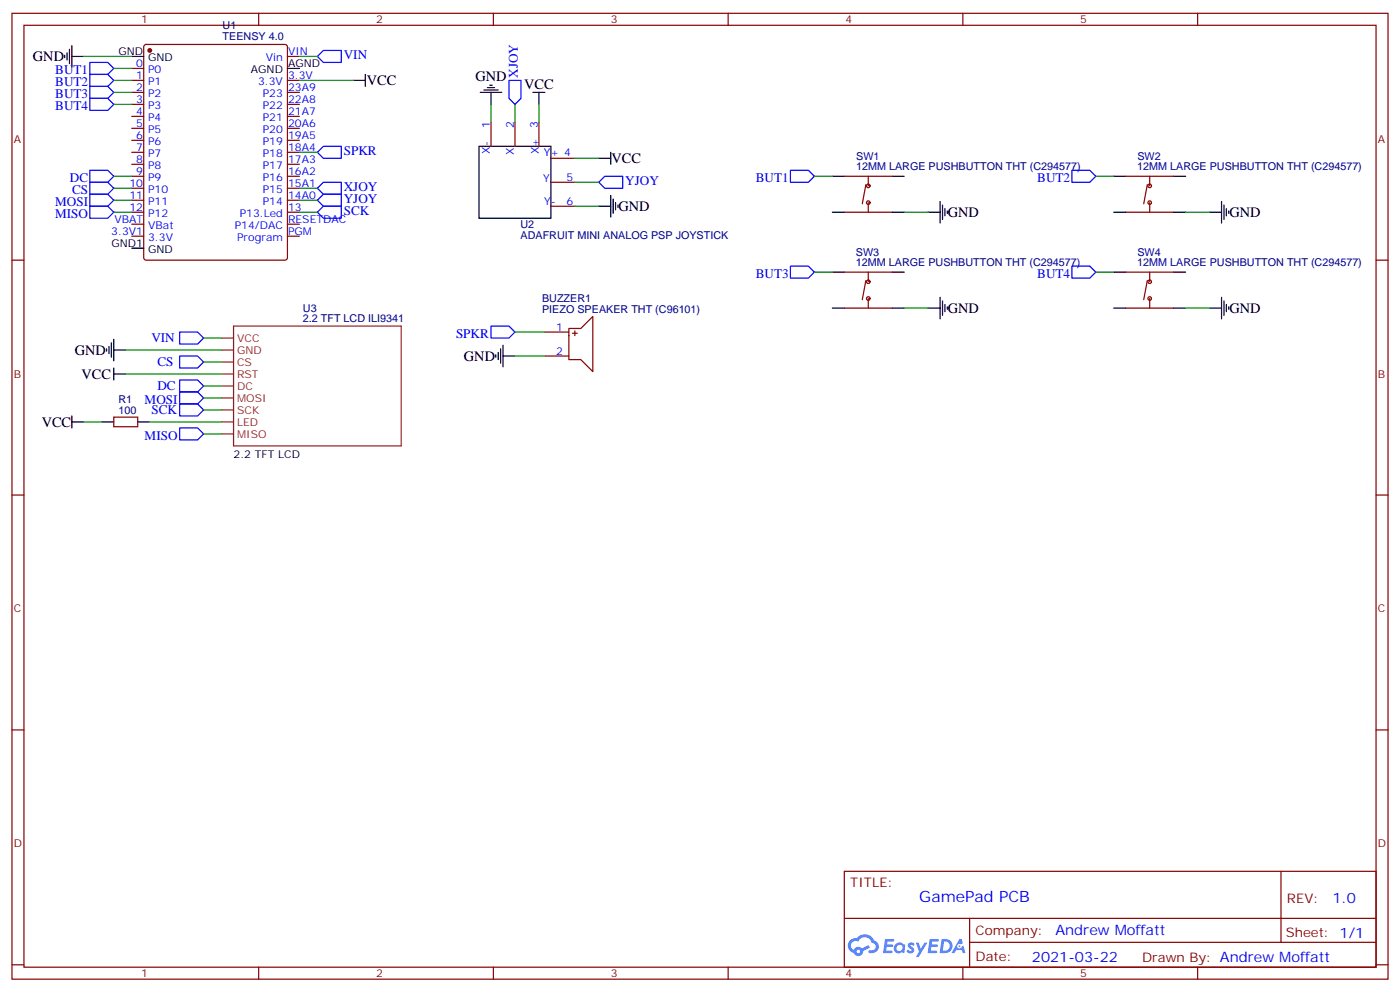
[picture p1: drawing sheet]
<svg xmlns="http://www.w3.org/2000/svg" width="412mm" height="292mm" viewBox="0 0 412 292" stroke-linecap="round" stroke-linejoin="round" font-family="sans-serif">
<g fill="none" stroke="#870000" stroke-width=".35">
<path d="M3.5 3.9h405.4v284.4h-405.4zM7.1 7.4h398.2v277.3h-398.2zM76.2 3.9v3.5M145.3 3.9v3.5M214.5 3.9v3.5M283.6 3.9v3.5M352.8 3.9v3.5M3.5 76.6h3.6M405.3 76.6h3.6M3.5 145.7h3.6M405.3 145.7h3.6M3.5 214.9h3.6"/>
<path d="M405.3 214.9h3.6M248.7 256.5h156.6v28.2h-156.6zM377.3 256.5v20.9M248.7 270.4h156.5M285.6 277.4h119.6M285.6 270.4v14.1M3.5 284h3.6M76.2 284.7v3.6M145.3 284.7v3.6M214.5 284.7v3.6M283.6 284.7v3.6M352.8 284.7v3.6"/>
<path d="M405.3 284h3.6"/>
</g>
<g fill="#5487ff">
<path d="M267.7 277.7a1.22 1.22 0 0 1 1.7 .2l-.4 .6a.47 .47 0 0 0-.3-.4 .47 .47 0 0 0-.5 .2l.1 .2a1.14 1.14 0 0 1 .8 1.8 1.14 1.14 0 0 1-1.9 0l-.2-.2 .5-.6 .7 .5a.29 .29 0 0 0 .3-.3 .29 .29 0 0 0-.2-.3 1.04 1.04 0 0 1-.6-1.7z"/>
<path d="M260.7 276.4h2.4l.3 .2-.2 .5-1.8 .1-.1 .8h1.5l.3 .4-.3 .4h-1.6l-.2 1.1h1.7l.2 .3-.2 .3-2.6 .1z"/>
<path d="M273.8 276.4h2.4l.3 .2-.1 .5-1.8 .1-.2 .8h1.6l.3 .4-.4 .4h-1.6l-.1 1.1h1.7l.2 .3-.2 .3-2.6 .1z"/>
<path d="M282.6 276.4h.7l.3 1.3-.6 .3a.69 .69 0 0 0-1 .3 .69 .69 0 0 0 .4 .9 .69 .69 0 0 0 .9-.6l.5-.2 .6 2.2h-.8l-.2-.9h-1.8l-.5 .9h-.8z"/>
<path d="M269.8 277.5h.8l.6 1.8 1.1-1.8h.9l-2.6 4.2h-.8l.9-1.5z"/>
<path d="M277.4 276.4l-.6 4.2h1.3a2.11 2.11 0 0 0 2.5-2.1 2.11 2.11 0 0 0-2.5-2.1zM278.1 277.2a1.39 1.39 0 0 1 1.7 1.4 1.39 1.39 0 0 1-1.8 1.3h-.3z"/>
<path d="M263.7 278.1a1.54 1.54 0 0 0-.1 2.1 1.54 1.54 0 0 0 2.2 .1l.6 .3 .3-2.3-.2-.3h-.4a1.49 1.49 0 0 0-2.4 .1zM264 279.1a.94 .94 0 0 1 1.8 0 .94 .94 0 0 1-1.8 0z"/>
<path d="M250.4 276.8a2.18 2.18 0 0 0 1.1 3.7 1.44 1.44 0 0 0 1.6 .9 1.44 1.44 0 0 0 1.2-1.4l2-1-.5-.8-1.9 1a1.47 1.47 0 0 0-2.4 .4 1.39 1.39 0 0 1-.7-1.9 1.39 1.39 0 0 1 2-.5 2.12 2.12 0 0 1 2.2-1.3 2.12 2.12 0 0 1 1.9 1.7 1.14 1.14 0 0 1 1.1 1.4 1.14 1.14 0 0 1-1.7 .7 .43 .43 0 0 0-.5 .4 .43 .43 0 0 0 .4 .5 1.98 1.98 0 0 0 2.5-1.2 1.98 1.98 0 0 0-1.2-2.6 3.1 3.1 0 0 0-5.3-.6l-.9 .1zM252.3 280.1a.55 .55 0 0 1 1.1 0 .55 .55 0 0 1-1.1 0z"/>
<circle cx="282.6" cy="278.5" r=".26"/>
</g>
<g fill="none" stroke="#870000" stroke-width=".35">
<path d="M42.6 13.3l.4-.2h41l.6 .4 .1 62.4-.5 .6-41.2 .1-.6-.5-.1-62.3zM84.7 16.6h3.5M38.8 20.1h3.5M38.8 23.7h3.5M38.8 27.2h3.5M38.8 30.7h3.5M38.8 34.3h3.5M38.8 37.8h3.5M84.7 23.7h3.5M84.7 27.2h3.5M84.7 30.7h3.5M84.7 34.3h3.5"/>
<path d="M84.7 37.8h3.5M144.6 36v7.1M151.7 36v7.1M158.7 36v7.1M38.8 41.3h3.5M38.8 44.8h3.5M38.8 48.4h3.5M38.8 51.9h3.5M38.8 55.4h3.5M38.8 58.9h3.5M84.7 41.3h3.5M84.7 44.8h3.5"/>
<path d="M84.7 48.4h3.5M84.7 51.9h3.5M84.7 55.4h3.5M84.7 58.9h3.5M162.3 46.6h7M162.3 53.7h7M248.7 51.9h14.1M255.1 54.4l-1.1 5.6M255.8 51.9v2.8M255.8 59.7v2.8M331.6 51.9h14.1M338 54.4l-1.1 5.6"/>
<path d="M338.7 51.9v2.8M338.7 59.7v2.8M38.8 62.5h3.5M38.8 66h3.5M38.8 69.5h3.5M84.7 62.5h3.5M84.7 66h3.5M84.7 69.5h3.5M162.3 60.7h7M248.7 62.5h14.1M331.6 62.5h14.1M160.5 97.8h7.1"/>
<path d="M167.6 96.7h3.5l3.5-3.5v16.2l-3.5-3.5h-3.5zM168.6 98.1h1.4M169.3 97.4v1.4M248.7 80.1h14.1M248.7 90.7h14.1M255.1 82.6l-1.1 5.6M255.8 80.1v2.8M255.8 87.9v2.8M331.6 80.1h14.1M331.6 90.7h14.1M338 82.6l-1.1 5.6M338.7 80.1v2.8"/>
<path d="M338.7 87.9v2.8M160.5 104.8h7.1M33.5 122.8h7.1v2.8h-7.1z"/>
<circle cx="255.8" cy="59.7" r=".53"/>
<circle cx="255.8" cy="54.7" r=".53"/>
<circle cx="338.7" cy="59.7" r=".53"/>
<circle cx="338.7" cy="54.7" r=".53"/>
<circle cx="255.8" cy="87.9" r=".53"/>
<circle cx="255.8" cy="82.9" r=".53"/>
<circle cx="338.7" cy="82.9" r=".53"/>
<circle cx="338.7" cy="87.9" r=".53"/>
</g>
<circle cx="44.1" cy="14.9" r=".53" fill="#870000" stroke="#870000" stroke-width=".35"/>
<g fill="none" stroke="#000" stroke-width=".35">
<path d="M19 16.3v.7M19.8 15.6v2.1M20.5 14.5v4.2M21.2 16.6h3.5M21.2 13.4v6.4M38.8 16.6h3.5M84.7 20.1h3.5M104.1 23.7h3.5M107.6 21.9v3.5M141.5 27.2h6.3M142.5 26.5h4.3M143.6 25.8h2.1"/>
<path d="M144.3 25.1h.7M144.6 27.2v3.5M157 27.2h3.5M158.7 27.2v3.5M141.1 43.1h21.2v21.1h-21.2zM176.4 46.6h3.5M179.9 44.8v3.6M179.9 57.5v6.4M180.6 58.6v4.2M181.3 59.7v2.1M245.2 51.9h3.5M262.8 51.9h3.5"/>
<path d="M276.9 59.3v6.4M328.1 51.9h3.5M345.7 51.9h3.5M359.8 59.3v6.4M38.8 73.1h3.5M176.4 60.7h3.5M182 60.4v.7M245.2 62.5h3.5M262.8 62.5h3.5M273.4 62.5h3.5M277.6 60.4v4.2M278.3 61.4v2.1"/>
<path d="M279 62.1v.7M328.1 62.5h3.5M345.7 62.5h3.5M356.3 62.5h3.5M360.5 60.4v4.2M361.2 61.4v2.1M361.9 62.1v.7M33.5 99.9v6.3M245.2 80.1h3.5M245.2 90.7h3.5M262.8 80.1h3.5M262.8 90.7h3.5"/>
<path d="M273.4 90.7h3.5M276.9 87.5v6.4M277.6 88.6v4.2M278.3 89.6v2.2M279 90.3v.8M328.1 80.1h3.5M328.1 90.7h3.5M345.7 80.1h3.5M345.7 90.7h3.5M356.3 90.7h3.5M359.8 87.5v6.4M360.5 88.6v4.2"/>
<path d="M361.2 89.6v2.2M361.9 90.3v.8M31.4 102.7v.7M32.1 102v2.1M32.8 100.9v4.3M33.5 103h3.5M33.5 108.3v3.6M33.5 110.1h3.5M146 104.5v.7M146.8 103.8v2.1M147.5 102.7v4.2M148.2 104.8h3.5"/>
<path d="M148.2 101.6v6.4M21.2 122.4v3.6M21.2 124.2h3.5M30 124.2h3.5M40.6 124.2h3.5"/>
</g>
<path d="M65.3 99.5h3.5M68.8 96h49.4v35.3h-49.4zM65.3 117.2h3.5M65.3 113.6h3.5M65.3 110.1h3.5M65.3 106.6h3.5M65.3 103h3.5M65.3 127.7h3.5M65.3 124.2h3.5M65.3 120.7h3.5" fill="none" stroke="#8c2424" stroke-width=".35"/>
<g fill="none" stroke="#008700" stroke-width=".35">
<path d="M24.7 16.6h14.1M88.2 16.6h5.3M33.5 23.7h5.3M33.5 20.1h5.3M33.5 27.2h5.3M33.5 30.7h5.3M88.2 23.7h15.9M144.6 30.7v5.3M151.7 30.7v5.3M158.7 30.7v5.3M33.5 51.9h5.3M33.5 55.4h5.3"/>
<path d="M33.5 58.9h5.3M88.2 55.4h5.3M88.2 58.9h5.3M88.2 44.8h5.3M169.3 46.6h7.1M169.3 53.7h7.1M239.9 51.9h5.3M322.8 51.9h5.3M33.5 62.5h5.3M88.2 62.5h5.3M169.3 60.7h7.1M266.3 62.5h7.1"/>
<path d="M349.2 62.5h7.1M60 99.5h5.3M151.7 97.8h8.8M239.9 80.1h5.3M266.3 90.7h7.1M322.8 80.1h5.3M349.2 90.7h7.1M37 103h28.3M37 110.1h28.3M60 106.6h5.3M60 113.6h5.3M60 117.2h5.3"/>
<path d="M151.7 104.8h8.8M24.7 124.2h5.3M44.1 124.2h21.2M60 120.7h5.3M60 127.7h5.3"/>
</g>
<g fill="none" stroke="#00f" stroke-width=".35">
<path d="M26.5 18.4h5.2l1.8 1.7-1.8 1.8h-5.2zM93.5 16.6l1.7-1.7h5.3v3.5h-5.3zM26.5 21.9h5.2l1.8 1.8-1.8 1.7h-5.2zM26.5 25.4h5.2l1.8 1.8-1.8 1.8h-5.2zM26.5 29h5.2l1.8 1.7-1.8 1.8h-5.2zM149.9 23.7h3.6v5.3l-1.8 1.7-1.8-1.7zM26.5 50.1h5.2l1.8 1.8-1.8 1.8h-5.2zM26.5 53.7h5.2l1.8 1.7-1.8 1.8h-5.2zM26.5 57.2h5.2l1.8 1.7-1.8 1.8h-5.2zM93.5 44.8l1.7-1.7h5.3v3.5h-5.3zM93.5 55.4l1.7-1.7h5.3v3.5h-5.3zM93.5 58.9l1.7-1.7h5.3v3.5h-5.3z"/>
<path d="M176.4 53.7l1.8-1.8h5.2v3.5h-5.2zM232.8 50.1h5.3l1.8 1.8-1.8 1.8h-5.3zM315.7 50.1h5.3l1.8 1.8-1.8 1.8h-5.3zM26.5 60.7h5.2l1.8 1.8-1.8 1.7h-5.2zM93.5 62.5l1.7-1.8h5.3v3.5h-5.3zM232.8 78.4h5.3l1.8 1.7-1.8 1.8h-5.3zM315.7 78.4h5.3l1.8 1.7-1.8 1.8h-5.3zM52.9 97.8h5.3l1.8 1.7-1.8 1.8h-5.3zM144.6 96h5.3l1.8 1.8-1.8 1.7h-5.3zM52.9 104.8h5.3l1.8 1.8-1.8 1.7h-5.3zM52.9 111.9h5.3l1.8 1.7-1.8 1.8h-5.3zM52.9 115.4h5.3l1.8 1.8-1.8 1.7h-5.3z"/>
<path d="M52.9 118.9h5.3l1.8 1.8-1.8 1.7h-5.3zM52.9 126h5.3l1.8 1.7-1.8 1.8h-5.3z"/>
</g>
<text font-size="4.6" fill="#00f" x="270.8" y="265.5">GamePad PCB</text>
<g font-size="4.2">
<text x="9.7" y="18.1">GND</text>
<text x="140.1" y="24">GND</text>
<text x="108.1" y="25.1">VCC</text>
<text x="154.4" y="26.1">VCC</text>
<text x="180.1" y="48">VCC</text>
<text x="182.2" y="62.1">GND</text>
<text x="279.2" y="63.9">GND</text>
<text x="362.1" y="63.9">GND</text>
<text x="279.2" y="92.1">GND</text>
<text x="362.1" y="92.1">GND</text>
<text x="22" y="104.5">GND</text>
<text x="136.7" y="106.2">GND</text>
<text x="24" y="111.5">VCC</text>
<text x="12.3" y="125.7">VCC</text>
</g>
<g font-size="4.2" fill="#00f">
<text x="392.5" y="265.8">1.0</text>
<text x="310.9" y="275.3">Andrew Moffatt</text>
<text x="304" y="283.1">2021-03-22</text>
</g>
<g font-size="3.9" fill="#00f">
<text x="101.3" y="17.5">VIN</text>
<text x="16.3" y="21.9">BUT1</text>
<text x="152.5" y="22.9" transform="rotate(-90 152.5 22.9)">XJOY</text>
<text x="16.3" y="25.4">BUT2</text>
<text x="16.3" y="29">BUT3</text>
<text x="16.3" y="32.5">BUT4</text>
<text x="101.3" y="45.7">SPKR</text>
<text x="20.6" y="53.7">DC</text>
<text x="222.6" y="53.7">BUT1</text>
<text x="305.5" y="53.7">BUT2</text>
<text x="21.2" y="57.2">CS</text>
<text x="101.3" y="56.3">XJOY</text>
<text x="101.3" y="59.8">YJOY</text>
<text x="184.2" y="54.5">YJOY</text>
<text x="16.3" y="60.7">MOSI</text>
<text x="16.3" y="64.2">MISO</text>
<text x="101.3" y="63.3">SCK</text>
<text x="222.6" y="81.9">BUT3</text>
<text x="305.5" y="81.9">BUT4</text>
<text x="44.6" y="100.8">VIN</text>
<text x="134.3" y="99.4">SPKR</text>
<text x="46.4" y="107.8">CS</text>
<text x="42.6" y="118.9">MOSI</text>
<text x="46.4" y="114.9">DC</text>
<text x="44.6" y="122">SCK</text>
<text x="42.6" y="129.4">MISO</text>
</g>
<g font-size="3.9" fill="#800">
<text x="250.5" y="261.1">TITLE:</text>
<text x="379.1" y="265.8">REV:</text>
<text x="287.4" y="275.3">Company:</text>
<text x="378.7" y="275.9">Sheet: 1/1</text>
<text x="287.4" y="283">Date:</text>
<text x="336.4" y="283.1">Drawn By: Andrew Moffatt</text>
</g>
<g font-size="3.2" fill="#800">
<text x="41.6" y="6.9">1</text>
<text x="110.8" y="6.9">2</text>
<text x="179.9" y="6.9">3</text>
<text x="249.1" y="6.9">4</text>
<text x="318.2" y="6.9">5</text>
<text x="4.1" y="42">A</text>
<text x="405.9" y="42">A</text>
<text x="4.1" y="111.2">B</text>
<text x="405.9" y="111.2">B</text>
<text x="4.1" y="180.3">C</text>
<text x="405.9" y="180.3">C</text>
<text x="4.1" y="249.4">D</text>
<text x="405.9" y="249.4">D</text>
<text x="41.6" y="287.7">1</text>
<text x="110.8" y="287.7">2</text>
<text x="179.9" y="287.7">3</text>
<text x="249.1" y="287.7">4</text>
<text x="318.2" y="287.7">5</text>
</g>
<g font-size="3.2" fill="#000080">
<text x="65.6" y="11.8">TEENSY 4.0</text>
<text x="65.6" y="8.6">U1</text>
<text x="252.2" y="47.1">SW1</text>
<text x="335" y="47.1">SW2</text>
<text x="252.2" y="50.1">12MM LARGE PUSHBUTTON THT (C294577)</text>
<text x="335" y="50.1">12MM LARGE PUSHBUTTON THT (C294577)</text>
<text x="153.3" y="70.5">ADAFRUIT MINI ANALOG PSP JOYSTICK</text>
<text x="153.3" y="67.3">U2</text>
<text x="252.1" y="75.3">SW3</text>
<text x="335" y="75.3">SW4</text>
<text x="252.1" y="78.4">12MM LARGE PUSHBUTTON THT (C294577)</text>
<text x="335" y="78.4">12MM LARGE PUSHBUTTON THT (C294577)</text>
<text x="159.7" y="88.9">BUZZER1</text>
<text x="89.2" y="94.9">2.2 TFT LCD ILI9341</text>
<text x="89.2" y="91.7">U3</text>
<text x="159.7" y="92.1">PIEZO SPEAKER THT (C96101)</text>
<text x="34.9" y="118.5">R1</text>
<text x="34.9" y="121.7">100</text>
</g>
<g font-size="3.2">
<text x="34.9" y="16.3">GND</text>
<text x="43.6" y="18">GND</text>
<text x="73.9" y="21.6">AGND</text>
<text x="84.8" y="19.8">AGND</text>
<text x="32.9" y="72.7">GND1</text>
<text x="43.6" y="74.5">GND</text>
<text x="68.8" y="134.8">2.2 TFT LCD</text>
</g>
<g font-size="3.2" fill="#00f">
<text x="84.8" y="16.3">VIN</text>
<text x="40.1" y="19.8">0</text>
<text x="40.1" y="23.3">1</text>
<text x="43.6" y="21.6">P0</text>
<text x="78.3" y="18">Vin</text>
<text x="84.8" y="23.3">3.3V</text>
<text x="40.1" y="26.8">2</text>
<text x="43.6" y="25.1">P1</text>
<text x="43.6" y="28.6">P2</text>
<text x="76" y="25.1">3.3V</text>
<text x="77.4" y="28.6">P23</text>
<text x="84.8" y="26.8">23A9</text>
<text x="40.1" y="30.4">3</text>
<text x="40.1" y="33.9">4</text>
<text x="43.6" y="32.1">P3</text>
<text x="43.6" y="35.7">P4</text>
<text x="77.4" y="35.7">P21</text>
<text x="77.4" y="32.1">P22</text>
<text x="84.8" y="33.9">21A7</text>
<text x="84.8" y="30.4">22A8</text>
<text x="40.1" y="37.4">5</text>
<text x="40.1" y="41">6</text>
<text x="43.6" y="39.2">P5</text>
<text x="77.4" y="39.2">P20</text>
<text x="84.8" y="41">19A5</text>
<text x="84.8" y="37.4">20A6</text>
<text x="144.3" y="37.8" transform="rotate(-90 144.3 37.8)">1</text>
<text x="151.3" y="37.8" transform="rotate(-90 151.3 37.8)">2</text>
<text x="158.4" y="37.8" transform="rotate(-90 158.4 37.8)">3</text>
<text x="40.1" y="44.5">7</text>
<text x="43.6" y="42.7">P6</text>
<text x="43.6" y="46.2">P7</text>
<text x="77.4" y="46.2">P18</text>
<text x="77.4" y="42.7">P19</text>
<text x="84.8" y="44.5">18A4</text>
<text x="144.3" y="45.3" transform="rotate(-90 144.3 45.3)">X-</text>
<text x="151.3" y="45.6" transform="rotate(-90 151.3 45.6)">X</text>
<text x="158.7" y="45.4" transform="rotate(-90 158.7 45.4)">X+</text>
<text x="160.2" y="45.9">Y+ 4</text>
<text x="40.1" y="48">8</text>
<text x="40.1" y="51.5">9</text>
<text x="43.6" y="49.8">P8</text>
<text x="43.6" y="53.3">P9</text>
<text x="77.4" y="53.3">P16</text>
<text x="77.4" y="49.8">P17</text>
<text x="84.8" y="51.5">16A2</text>
<text x="84.8" y="48">17A3</text>
<text x="160" y="53.7">Y</text>
<text x="166.9" y="53.3">5</text>
<text x="38.1" y="55.1">10</text>
<text x="38.1" y="58.6">11</text>
<text x="43.6" y="56.8">P10</text>
<text x="77.4" y="56.8">P15</text>
<text x="84.8" y="58.6">14A0</text>
<text x="84.8" y="55.1">15A1</text>
<text x="33.7" y="65.7">VBAT</text>
<text x="38.1" y="62.1">12</text>
<text x="43.6" y="60.4">P11</text>
<text x="43.6" y="63.9">P12</text>
<text x="70.6" y="63.9">P13.Led</text>
<text x="77.4" y="60.4">P14</text>
<text x="84.8" y="65.7">RESETDAC</text>
<text x="84.8" y="62.1">13</text>
<text x="160.3" y="60.4">Y-</text>
<text x="166.9" y="60.4">6</text>
<text x="32.8" y="69.2">3.3V1</text>
<text x="43.6" y="67.4">VBat</text>
<text x="43.6" y="70.9">3.3V</text>
<text x="69.1" y="67.4">P14/DAC</text>
<text x="69.8" y="70.9">Program</text>
<text x="84.8" y="69.2">PGM</text>
<text x="163.8" y="97.4">1</text>
<text x="163.8" y="104.5">2</text>
</g>
<g font-size="3.2" fill="#8d2323">
<text x="69.8" y="100.6">VCC</text>
<text x="69.8" y="107.6">CS</text>
<text x="69.8" y="104.1">GND</text>
<text x="69.8" y="111.2">RST</text>
<text x="69.8" y="118.2">MOSI</text>
<text x="69.8" y="114.7">DC</text>
<text x="69.8" y="125.3">LED</text>
<text x="69.8" y="121.7">SCK</text>
<text x="69.8" y="128.8">MISO</text>
</g>
</svg>
